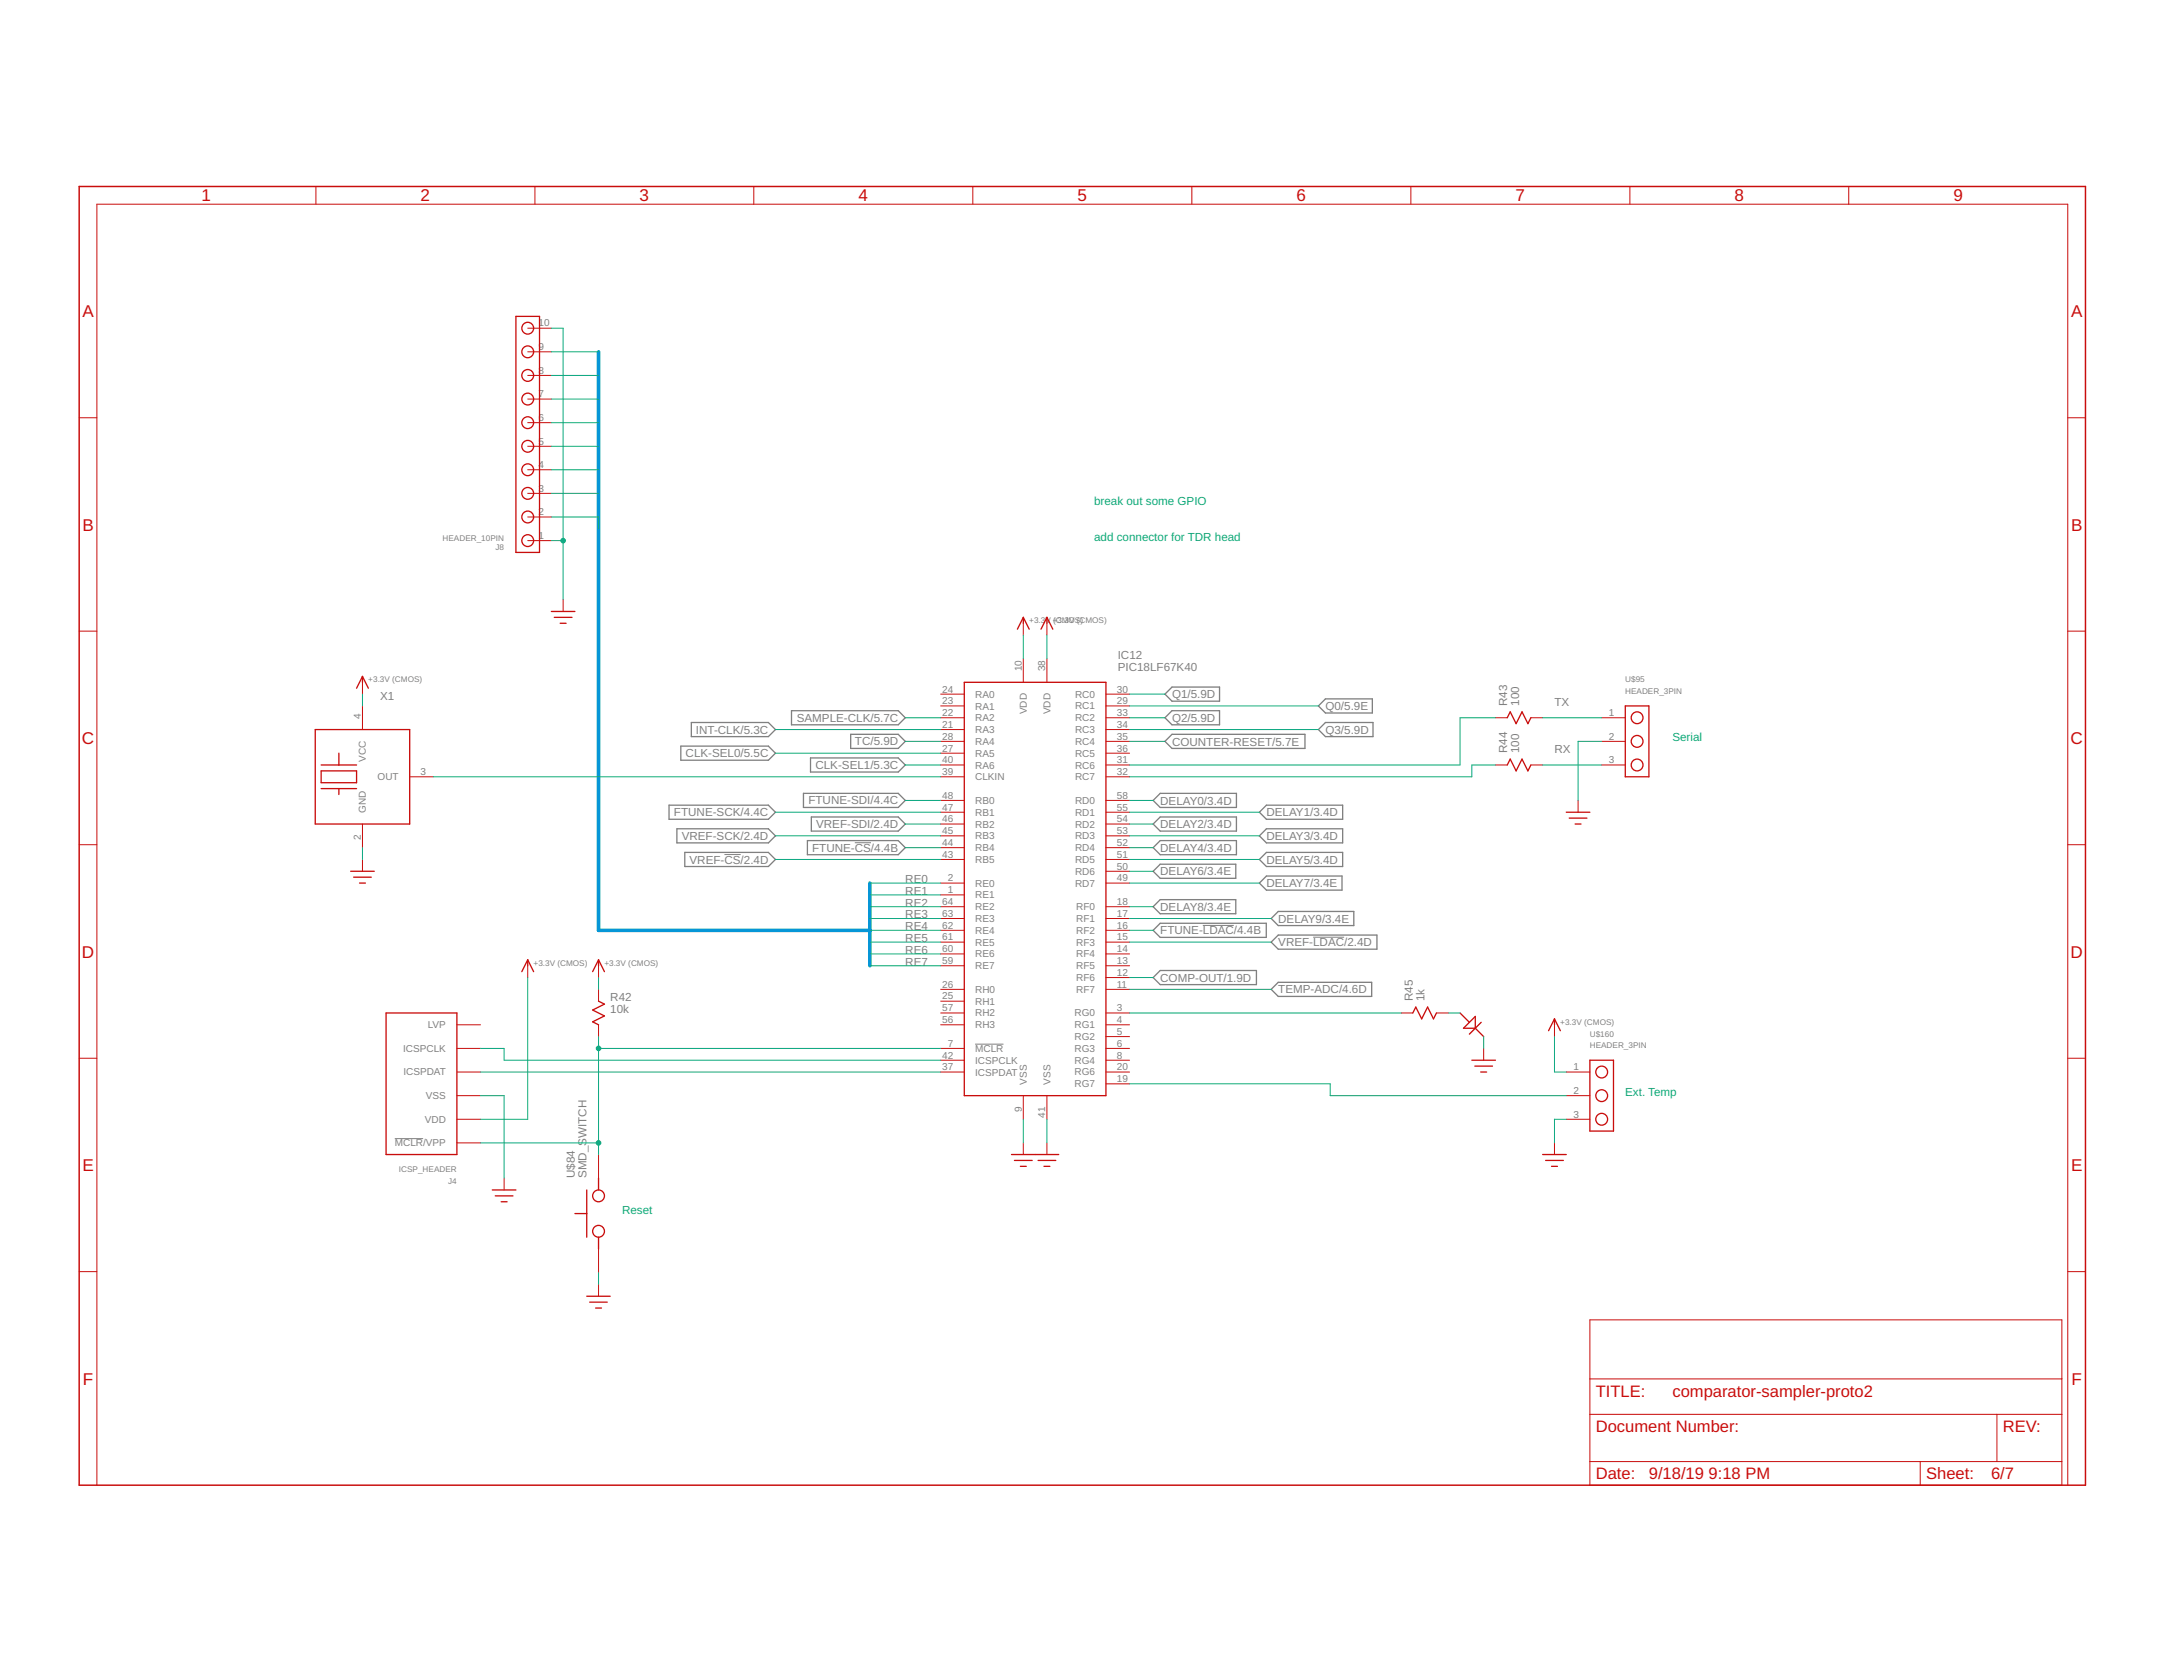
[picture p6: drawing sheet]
<svg xmlns="http://www.w3.org/2000/svg" width="279mm" height="216mm" viewBox="0 0 279 216" stroke-linecap="round" stroke-linejoin="round" font-family="sans-serif">
<path d="M93.5 110.3h2.1M110.4 108.8h2.1M155.3 119.4h4M125.9 134.7h3.7M169.5 120.9h4M51 146.9h3.6" fill="none" stroke="#808080" stroke-width=".13"/>
<g fill="none" stroke="#808080" stroke-width=".17">
<path d="M87.9 96.3h11.3l.9 .9-.9 .9h-11.3zM89.3 93.2h9.9l.9 .9-.9 1h-9.9zM102.2 91.7h13.8l.9 .9-.9 .9h-13.8zM104.6 97.8h11.4l.9 .9-.9 .9h-11.4zM109.8 94.8h6.2l.9 .9-.9 .9h-6.2zM150.4 95.7l.9-.9h17.2v1.8h-17.2zM150.4 92.6l.9-.9h6.2v1.8h-6.2zM150.4 89.6l.9-.9h6.2v1.8h-6.2zM170.2 94.1l.9-.9h6.2v1.9h-6.2zM170.2 91.1l.9-.9h6.1v1.8h-6.1zM86.4 103.9h12.8l.9 .9-.9 .9h-12.8zM87.4 107h11.8l.9 .9-.9 .9h-11.8z"/>
<path d="M88.4 110h10.8l.9 .9-.9 .9h-10.8zM103.7 102.4h12.3l.9 .9-.9 .9h-12.3zM104.2 108.5h11.8l.9 .9-.9 .9h-11.8zM104.8 105.4h11.2l.9 .9-.9 1h-11.2zM148.9 103.3l.9-.9h9.8v1.8h-9.8zM149.8 105.4h9.8v1.9h-9.8l-.9-1zM149.8 108.5h9.8v1.8h-9.8l-.9-.9zM149.8 111.5h9.8v1.8h-9.8l-.9-.9zM149.8 116.1h9.8v1.8h-9.8l-.9-.9zM162.6 107.9l.9-.9h9.9v1.8h-9.9zM162.6 110.9l.9-.9h9.9v1.8h-9.9zM162.6 114l.9-.9h9.8v1.8h-9.8z"/>
<path d="M163.5 103.9h9.9v1.8h-9.9l-.9-.9zM164.1 118.5l.9-.9h9.8v1.8h-9.8zM148.9 126.2l.9-1h12.4v1.9h-12.4zM148.9 120.1l.9-1h13.7v1.9h-13.7zM164.1 127.7l.9-.9h12.1v1.8h-12.1zM164.1 121.6l.9-.9h12.8v1.8h-12.8z"/>
</g>
<path d="M10.2 24.1h259.1v167.6h-259.1z" fill="none" stroke="#c90d0c" stroke-width=".19"/>
<g fill="none" stroke="#c90d0c" stroke-width=".13">
<path d="M40.8 24.1v2.3M69.1 24.1v2.3M97.3 24.1v2.3M125.6 24.1v2.3M153.9 24.1v2.3M182.2 24.1v2.3M210.4 24.1v2.3M238.7 24.1v2.3M10.2 53.9h2.3M68.1 57.6h3.1M68.1 54.5h3.1M68.1 51.5h3.1"/>
<path d="M68.1 48.5h3.1M68.1 45.4h3.1M68.1 42.4h3.1M267 53.9h2.3M68.1 60.6h3.1M68.1 63.7h3.1M68.1 66.7h3.1M68.1 69.8h3.1M72.7 77.4v1.5M10.2 81.4h2.3M46.8 88.1v1.5M46.8 91.1v3"/>
<path d="M121.5 91.1h3M121.5 92.6h3M121.5 94.1h3M121.5 95.7h3M121.5 97.2h3M121.5 98.7h3M121.5 89.6h3M132.1 80.4v1.6M132.1 85v3.1M135.2 80.4v1.6M135.2 85v3.1M142.8 91.1h3"/>
<path d="M142.8 92.6h3M142.8 94.1h3M142.8 95.7h3M142.8 97.2h3M142.8 98.7h3M142.8 89.6h3M193.1 92.6h1.5M193.1 98.7h1.5M197.7 92.6h1.5M197.7 98.7h1.5M206.8 92.6h3M206.8 95.7h3"/>
<path d="M206.8 98.7h3M267 81.4h2.3M10.2 109h2.3M46.8 106.3v3.1M46.8 110.9v1.5M52.9 100.2h3M121.5 100.2h3M121.5 103.3h3M121.5 104.8h3M121.5 106.3h3M121.5 107.9h3M121.5 109.4h3"/>
<path d="M121.5 110.9h3M121.5 114h3M121.5 115.5h3M121.5 117h3M121.5 118.5h3M142.8 100.2h3M142.8 103.3h3M142.8 104.8h3M142.8 106.3h3M142.8 107.9h3M142.8 109.4h3M142.8 110.9h3"/>
<path d="M142.8 112.4h3M142.8 114h3M142.8 117h3M142.8 118.5h3M203.8 103.3v1.5M267 109h2.3M10.2 136.6h2.3M59 138.3h3M59 132.2h3M59 135.3h3M68.1 124.6v1.6M77.3 124.6v1.6"/>
<path d="M77.3 127.7v1.5M77.3 132.2v1.6M121.5 136.8h3M121.5 138.3h3M121.5 120.1h3M121.5 121.6h3M121.5 123.1h3M121.5 124.6h3M121.5 127.7h3M121.5 130.7h3M121.5 132.2h3M121.5 135.3h3"/>
<path d="M121.5 129.2h3M142.8 136.8h3M142.8 138.3h3M142.8 120.1h3M142.8 121.6h3M142.8 123.1h3M142.8 124.6h3M142.8 126.2h3M142.8 127.7h3M142.8 130.7h3M142.8 133.8h3M142.8 132.2h3"/>
<path d="M142.8 135.3h3M142.8 139.9h3M180.9 130.7h1.5M185.5 130.7h1.5M191.6 135.3v1.5M200.7 132.2v1.6M202.2 138.3h3.1M267 136.6h2.3M59 147.5h3M59 144.4h3M59 141.4h3M65.1 152v1.6"/>
<path d="M77.3 149v3M132.1 141.4v3M132.1 147.5v1.5M135.2 141.4v3M135.2 147.5v1.5M200.7 147.5v1.5M202.2 144.4h3.1M202.2 141.4h3.1M10.2 164.1h2.3M77.3 161.2v3M77.3 165.8v1.5M205.3 170.3h60.9v21.4h-60.9z"/>
<path d="M205.3 177.9h60.9M267 164.1h2.3M12.5 191.7v-165.3h254.5v165.3M205.3 182.5h60.9M205.3 188.6h60.9M247.9 188.6v3.1M257.8 182.5v6.1"/>
</g>
<g fill="none" stroke="#c90d0c" stroke-width=".17">
<path d="M66.6 40.8h3.1v30.5h-3.1zM71.2 78.9h3M71.6 79.7h2.3M132.1 79.7v.7M132.1 79.7l-.7 1.5M132.1 79.7l.8 1.5M135.2 79.7v.7M135.2 79.7l-.8 1.5M135.2 79.7l.7 1.5M40.7 94.1h12.2v12.2h-12.2zM41.5 99.5h4.5v1.5h-4.5zM41.5 98.7h4.5"/>
<path d="M43.8 97.2v1.5M46.8 87.3v.8M46.8 87.3l-.8 1.5M46.8 87.3l.8 1.5M72.3 80.4h.8M124.5 88.1h18.3v53.3h-18.3zM194.6 92.6l.4-.7 .7 1.5 .8-1.5 .8 1.5 .4-.8M194.6 98.7l.4-.7 .7 1.5 .8-1.5 .8 1.5 .4-.8M209.8 91.1h3.1v9.1h-3.1zM41.5 101.8h4.5M43.8 101.8v.7M45.3 112.4h3"/>
<path d="M45.7 113.2h2.2M46.4 114h.8M202.2 104.8h3.1M202.6 105.6h2.3M203.4 106.3h.7M49.8 130.7h9.2v18.3h-9.2zM68.1 123.9v.7M68.1 123.9l-.7 1.5M68.1 123.9l.8 1.5M77.3 123.9v.7M77.3 129.2l.7 .4-1.5 .7 1.5 .8-1.5 .8 .8 .3M77.3 123.9l-.8 1.5"/>
<path d="M77.3 123.9l.7 1.5M182.4 130.7l.4-.7 .8 1.5 .7-1.5 .8 1.5 .4-.8M188.5 130.7l1.2 1.2M189 132.7l1.5-1.5v1.5zM190 136.8h3.1M190.4 137.6h2.3M190.5 132.7l1.1 1.1M191.2 138.3h.7M191.2 131.9l-1.5 1.6M200.7 131.5v.7M200.7 131.5l-.8 1.5M200.7 131.5l.8 1.5"/>
<path d="M205.3 136.8h3v9.2h-3zM63.6 153.6h3M63.9 154.3h2.3M64.7 155.1h.8M74.2 156.6h1.6M75.8 153.6v6.1M77.3 152v1.6M77.3 159.7v1.5M130.6 149h6.1M131 149.8h2.3M131.7 150.5h.8M134 149.8h2.3"/>
<path d="M134.8 150.5h.8M199.2 149h3M199.6 149.8h2.2M200.3 150.5h.8M75.8 167.3h3M76.1 168h2.3M76.9 168.8h.8"/>
<circle cx="68.1" cy="48.5" r=".76"/>
<circle cx="68.1" cy="54.5" r=".76"/>
<circle cx="68.1" cy="57.6" r=".76"/>
<circle cx="68.1" cy="51.5" r=".76"/>
<circle cx="68.1" cy="45.4" r=".76"/>
<circle cx="68.1" cy="42.4" r=".76"/>
<circle cx="68.1" cy="66.7" r=".76"/>
<circle cx="68.1" cy="69.8" r=".76"/>
<circle cx="68.1" cy="63.7" r=".76"/>
<circle cx="68.1" cy="60.6" r=".76"/>
<circle cx="211.4" cy="92.6" r=".76"/>
<circle cx="211.4" cy="98.7" r=".76"/>
<circle cx="211.4" cy="95.7" r=".76"/>
<circle cx="206.8" cy="138.3" r=".76"/>
<circle cx="77.3" cy="154.3" r=".76"/>
<circle cx="77.3" cy="158.9" r=".76"/>
<circle cx="206.8" cy="144.4" r=".76"/>
<circle cx="206.8" cy="141.4" r=".76"/>
</g>
<path d="M77.3 45.4v74.7h35M112.3 114v10.6" fill="none" stroke="#0696d7" stroke-width=".47"/>
<g fill="none" stroke="#0dab76" stroke-width=".13">
<path d="M71.2 42.4h1.5v35M71.2 45.4h6.1M71.2 48.5h6.1M71.2 51.5h6.1M71.2 54.5h6.1M71.2 57.6h6.1M71.2 66.7h6.1v1.5M71.2 69.8h1.5M71.2 60.6h6.1M71.2 63.7h6.1M46.8 89.6v1.5M100.1 94.1h21.4"/>
<path d="M100.1 97.2h21.4M116.9 95.7h4.6M116.9 92.6h4.6M116.9 98.7h4.6M132.1 82v3M135.2 82v3M145.8 95.7h4.6M145.8 92.6h4.6M145.8 94.1h24.4M145.8 89.6h4.6M145.8 91.1h24.4M193.1 98.7h-3.1v1.5h-44.2"/>
<path d="M193.1 92.6h-4.6v6.1h-42.7M199.2 92.6h7.6M199.2 98.7h7.6M206.8 95.7h-3v7.6M46.8 109.4v1.5M55.9 100.2h65.6M100.1 104.8h21.4M100.1 107.9h21.4M100.1 110.9h21.4M112.3 114h9.2M112.3 117h9.2M112.3 118.5h9.2"/>
<path d="M112.3 115.5h9.2M116.9 103.3h4.6M116.9 106.3h4.6M116.9 109.4h4.6M145.8 103.3h3.1M145.8 104.8h16.8M145.8 106.3h3.1M145.8 107.9h16.8M145.8 109.4h3.1M145.8 110.9h16.8M145.8 112.4h3.1M145.8 114h16.8"/>
<path d="M145.8 117h3.1M145.8 118.5h18.3M62 138.3h59.5M62 135.3h3.1v1.5h56.4M68.1 126.2v18.2h-6.1M77.3 126.2v1.5M77.3 133.8v15.2M77.3 135.3h44.2M112.3 120.1h9.2M112.3 121.6h9.2M112.3 123.1h9.2M112.3 124.6h9.2"/>
<path d="M145.8 139.9h25.9v1.5h30.5M145.8 130.7h35.1M145.8 127.7h18.3M145.8 120.1h3.1M145.8 121.6h18.3M145.8 126.2h3.1M187 130.7h1.5M191.6 133.8v1.5M200.7 133.8v4.5h1.5M62 141.4h3.1v10.6M62 147.5h15.3M132.1 144.4v3.1"/>
<path d="M135.2 144.4v3.1M202.2 144.4h-1.5v3.1M77.3 164.2v1.6"/>
</g>
<g fill="#0dab76" stroke="#0dab76" stroke-width=".13">
<circle cx="72.7" cy="69.8" r=".3"/>
<circle cx="77.3" cy="135.3" r=".3"/>
<circle cx="77.3" cy="147.5" r=".3"/>
</g>
<g font-size="2.2" fill="#c90d0c">
<text x="26" y="26">1</text>
<text x="54.3" y="26">2</text>
<text x="82.6" y="26">3</text>
<text x="110.9" y="26">4</text>
<text x="139.1" y="26">5</text>
<text x="167.4" y="26">6</text>
<text x="195.7" y="26">7</text>
<text x="224" y="26">8</text>
<text x="252.2" y="26">9</text>
<text x="10.6" y="40.9">A</text>
<text x="267.4" y="40.9">A</text>
<text x="10.6" y="68.5">B</text>
<text x="267.4" y="68.5">B</text>
<text x="10.6" y="96">C</text>
<text x="267.3" y="96">C</text>
<text x="10.6" y="123.6">D</text>
<text x="267.3" y="123.6">D</text>
<text x="10.6" y="151.1">E</text>
<text x="267.4" y="151.1">E</text>
<text x="10.7" y="178.7">F</text>
<text x="267.4" y="178.7">F</text>
</g>
<g font-size="2.1" fill="#c90d0c">
<text x="206" y="180.2">TITLE:</text>
<text x="206" y="184.8">Document Number:</text>
<text x="215.9" y="180.2">comparator-sampler-proto2</text>
<text x="258.6" y="184.8">REV:</text>
<text x="206" y="190.9">Date:</text>
<text x="212.9" y="190.9">9/18/19</text>
<text x="220.6" y="190.9">9:18 PM</text>
<text x="248.7" y="190.9">Sheet:</text>
<text x="257.1" y="190.9">6/7</text>
</g>
<g font-size="1.5" fill="#0dab76">
<text x="141.3" y="65.2">break out some GPIO</text>
<text x="141.3" y="69.8">add connector for TDR head</text>
<text x="215.9" y="95.7">Serial</text>
<text x="209.8" y="141.4">Ext. Temp</text>
<text x="80.3" y="156.6">Reset</text>
</g>
<g font-size="1.5" fill="#808080">
<text x="144.3" y="85">IC12</text>
<text x="144.3" y="86.5">PIC18LF67K40</text>
<text x="49.1" y="90.3">X1</text>
<text x="89.9" y="94.7">INT-CLK/5.3C</text>
<text x="102.9" y="93.2">SAMPLE-CLK/5.7C</text>
<text x="151.3" y="93.2">Q2/5.9D</text>
<text x="151.3" y="90.1">Q1/5.9D</text>
<text x="171.1" y="94.7">Q3/5.9D</text>
<text x="171.1" y="91.6">Q0/5.9E</text>
<text x="194.6" y="91.1" transform="rotate(-90 194.6 91.1)">R43</text>
<text x="196.1" y="91.1" transform="rotate(-90 196.1 91.1)">100</text>
<text x="200.7" y="91.1">TX</text>
<text x="88.5" y="97.7">CLK-SEL0/5.5C</text>
<text x="105.3" y="99.2">CLK-SEL1/5.3C</text>
<text x="110.4" y="96.2">TC/5.9D</text>
<text x="151.3" y="96.2">COUNTER-RESET/5.7E</text>
<text x="194.6" y="97.2" transform="rotate(-90 194.6 97.2)">R44</text>
<text x="196.1" y="97.2" transform="rotate(-90 196.1 97.2)">100</text>
<text x="200.7" y="97.2">RX</text>
<text x="87" y="105.3">FTUNE-SCK/4.4C</text>
<text x="104.4" y="103.8">FTUNE-SDI/4.4C</text>
<text x="105.4" y="106.9">VREF-SDI/2.4D</text>
<text x="149.8" y="103.8">DELAY0/3.4D</text>
<text x="149.8" y="106.9">DELAY2/3.4D</text>
<text x="163.5" y="105.4">DELAY1/3.4D</text>
<text x="88" y="108.4">VREF-SCK/2.4D</text>
<text x="89" y="111.4">VREF-CS/2.4D</text>
<text x="104.9" y="109.9">FTUNE-CS/4.4B</text>
<text x="116.9" y="114">RE0</text>
<text x="149.8" y="109.9">DELAY4/3.4D</text>
<text x="149.8" y="113">DELAY6/3.4E</text>
<text x="163.5" y="108.4">DELAY3/3.4D</text>
<text x="163.5" y="111.4">DELAY5/3.4D</text>
<text x="116.9" y="115.5">RE1</text>
<text x="116.9" y="117">RE2</text>
<text x="116.9" y="118.5">RE3</text>
<text x="149.8" y="117.5">DELAY8/3.4E</text>
<text x="163.5" y="114.5">DELAY7/3.4E</text>
<text x="165" y="119.1">DELAY9/3.4E</text>
<text x="116.9" y="120.1">RE4</text>
<text x="116.9" y="121.6">RE5</text>
<text x="116.9" y="123.1">RE6</text>
<text x="116.9" y="124.6">RE7</text>
<text x="149.8" y="120.6">FTUNE-LDAC/4.4B</text>
<text x="165" y="122.1">VREF-LDAC/2.4D</text>
<text x="78.8" y="130.7">10k</text>
<text x="78.8" y="129.2">R42</text>
<text x="149.8" y="126.7">COMP-OUT/1.9D</text>
<text x="165" y="128.2">TEMP-ADC/4.6D</text>
<text x="182.4" y="129.2" transform="rotate(-90 182.4 129.2)">R45</text>
<text x="183.9" y="129.2" transform="rotate(-90 183.9 129.2)">1k</text>
<text x="74.2" y="152" transform="rotate(-90 74.2 152)">U$84</text>
<text x="75.7" y="152" transform="rotate(-90 75.7 152)">SMD_SWITCH</text>
</g>
<g font-size="1.3" fill="#808080">
<text x="69.5" y="45.2">9</text>
<text x="69.5" y="42.1">10</text>
<text x="69.5" y="51.3">7</text>
<text x="69.5" y="48.2">8</text>
<text x="69.5" y="57.4">5</text>
<text x="69.5" y="54.3">6</text>
<text x="69.5" y="60.4">4</text>
<text x="69.5" y="63.5">3</text>
<text x="69.5" y="66.5">2</text>
<text x="69.5" y="69.6">1</text>
<text x="121.7" y="89.4">24</text>
<text x="131.9" y="86.7" transform="rotate(-90 131.9 86.7)">10</text>
<text x="135" y="86.7" transform="rotate(-90 135 86.7)">38</text>
<text x="144.2" y="89.4">30</text>
<text x="46.6" y="92.7" transform="rotate(-90 46.6 92.7)">4</text>
<text x="121.7" y="90.9">23</text>
<text x="121.7" y="92.4">22</text>
<text x="121.7" y="93.9">21</text>
<text x="121.7" y="95.5">28</text>
<text x="125.9" y="91.6">RA1</text>
<text x="125.9" y="93.1">RA2</text>
<text x="125.9" y="94.6">RA3</text>
<text x="125.9" y="90">RA0</text>
<text x="132.6" y="92.2" transform="rotate(-90 132.6 92.2)">VDD</text>
<text x="135.6" y="92.2" transform="rotate(-90 135.6 92.2)">VDD</text>
<text x="138.8" y="90">RC0</text>
<text x="138.8" y="91.6">RC1</text>
<text x="138.8" y="93.1">RC2</text>
<text x="138.8" y="94.6">RC3</text>
<text x="144.2" y="90.9">29</text>
<text x="144.2" y="92.4">33</text>
<text x="144.2" y="93.9">34</text>
<text x="144.2" y="95.5">35</text>
<text x="207.7" y="95.5">2</text>
<text x="207.7" y="92.4">1</text>
<text x="47.2" y="98.3" transform="rotate(-90 47.2 98.3)">VCC</text>
<text x="48.8" y="100.7">OUT</text>
<text x="54.3" y="100">3</text>
<text x="121.7" y="97">27</text>
<text x="121.7" y="98.5">40</text>
<text x="121.7" y="100">39</text>
<text x="125.9" y="96.1">RA4</text>
<text x="125.9" y="97.7">RA5</text>
<text x="125.9" y="99.2">RA6</text>
<text x="125.9" y="100.7">CLKIN</text>
<text x="138.8" y="96.1">RC4</text>
<text x="138.8" y="97.7">RC5</text>
<text x="138.8" y="99.2">RC6</text>
<text x="138.8" y="100.7">RC7</text>
<text x="144.2" y="97">36</text>
<text x="144.2" y="98.5">31</text>
<text x="144.2" y="100">32</text>
<text x="207.7" y="98.5">3</text>
<text x="47.3" y="104.9" transform="rotate(-90 47.3 104.9)">GND</text>
<text x="121.7" y="103.1">48</text>
<text x="121.7" y="104.6">47</text>
<text x="121.7" y="106.1">46</text>
<text x="121.7" y="107.7">45</text>
<text x="125.9" y="103.8">RB0</text>
<text x="125.9" y="105.3">RB1</text>
<text x="125.9" y="106.8">RB2</text>
<text x="138.8" y="103.7">RD0</text>
<text x="138.8" y="105.3">RD1</text>
<text x="138.8" y="106.8">RD2</text>
<text x="144.2" y="103.1">58</text>
<text x="144.2" y="104.6">55</text>
<text x="144.2" y="106.1">54</text>
<text x="144.2" y="107.7">53</text>
<text x="46.6" y="108.5" transform="rotate(-90 46.6 108.5)">2</text>
<text x="121.7" y="109.2">44</text>
<text x="121.7" y="110.7">43</text>
<text x="122.4" y="113.7">2</text>
<text x="125.9" y="108.3">RB3</text>
<text x="125.9" y="109.8">RB4</text>
<text x="125.9" y="111.4">RB5</text>
<text x="138.8" y="108.3">RD3</text>
<text x="138.8" y="109.8">RD4</text>
<text x="138.8" y="111.4">RD5</text>
<text x="138.8" y="112.9">RD6</text>
<text x="144.2" y="109.2">52</text>
<text x="144.2" y="110.7">51</text>
<text x="144.2" y="112.2">50</text>
<text x="144.2" y="113.7">49</text>
<text x="121.7" y="116.8">64</text>
<text x="121.7" y="118.3">63</text>
<text x="121.7" y="119.8">62</text>
<text x="122.4" y="115.3">1</text>
<text x="125.9" y="114.4">RE0</text>
<text x="125.9" y="115.9">RE1</text>
<text x="125.9" y="117.5">RE2</text>
<text x="125.9" y="119">RE3</text>
<text x="138.8" y="114.4">RD7</text>
<text x="139" y="117.5">RF0</text>
<text x="139" y="119">RF1</text>
<text x="144.2" y="116.8">18</text>
<text x="144.2" y="118.3">17</text>
<text x="144.2" y="119.8">16</text>
<text x="121.7" y="121.4">61</text>
<text x="121.7" y="122.9">60</text>
<text x="121.7" y="124.4">59</text>
<text x="125.9" y="120.5">RE4</text>
<text x="125.9" y="122">RE5</text>
<text x="125.9" y="123.6">RE6</text>
<text x="125.9" y="125.1">RE7</text>
<text x="139" y="120.5">RF2</text>
<text x="139" y="122">RF3</text>
<text x="139" y="123.6">RF4</text>
<text x="139" y="125.1">RF5</text>
<text x="144.2" y="121.4">15</text>
<text x="144.2" y="122.9">14</text>
<text x="144.2" y="124.4">13</text>
<text x="144.2" y="125.9">12</text>
<text x="121.7" y="127.5">26</text>
<text x="121.7" y="129">25</text>
<text x="121.7" y="130.5">57</text>
<text x="125.9" y="128.1">RH0</text>
<text x="125.9" y="129.7">RH1</text>
<text x="125.9" y="131.2">RH2</text>
<text x="138.7" y="131.2">RG0</text>
<text x="139" y="126.6">RF6</text>
<text x="139" y="128.1">RF7</text>
<text x="144.2" y="127.5">11</text>
<text x="144.2" y="130.5">3</text>
<text x="52.1" y="135.7">ICSPCLK</text>
<text x="55.2" y="132.7">LVP</text>
<text x="121.7" y="136.6">42</text>
<text x="121.7" y="132">56</text>
<text x="122.4" y="135.1">7</text>
<text x="125.9" y="137.3">ICSPCLK</text>
<text x="125.9" y="135.7">MCLR</text>
<text x="125.9" y="132.7">RH3</text>
<text x="138.7" y="134.2">RG2</text>
<text x="138.7" y="132.7">RG1</text>
<text x="138.7" y="135.7">RG3</text>
<text x="138.7" y="137.3">RG4</text>
<text x="144.2" y="133.6">5</text>
<text x="144.2" y="132">4</text>
<text x="144.2" y="135.1">6</text>
<text x="144.2" y="136.6">8</text>
<text x="52.1" y="138.8">ICSPDAT</text>
<text x="55" y="141.8">VSS</text>
<text x="121.7" y="138.1">37</text>
<text x="125.9" y="138.8">ICSPDAT</text>
<text x="131.9" y="143.5" transform="rotate(-90 131.9 143.5)">9</text>
<text x="132.6" y="140" transform="rotate(-90 132.6 140)">VSS</text>
<text x="135.6" y="140" transform="rotate(-90 135.6 140)">VSS</text>
<text x="138.7" y="138.8">RG6</text>
<text x="138.7" y="140.3">RG7</text>
<text x="144.2" y="138.1">20</text>
<text x="144.2" y="139.6">19</text>
<text x="203.1" y="141.2">2</text>
<text x="203.1" y="138.1">1</text>
<text x="51" y="147.9">MCLR/VPP</text>
<text x="54.9" y="144.9">VDD</text>
<text x="135" y="144.2" transform="rotate(-90 135 144.2)">41</text>
<text x="203.1" y="144.2">3</text>
</g>
<g font-size="1.1" fill="#808080">
<text x="57.1" y="69.8">HEADER_10PIN</text>
<text x="64" y="70.9">J8</text>
<text x="132.9" y="80.4">+3.3V +3.3V (CMOS)</text>
<text x="136" y="80.4">(CMOS)</text>
<text x="47.6" y="88.1">+3.3V (CMOS)</text>
<text x="209.8" y="89.6">HEADER_3PIN</text>
<text x="209.8" y="88.1">U$95</text>
<text x="68.9" y="124.6">+3.3V (CMOS)</text>
<text x="78" y="124.6">+3.3V (CMOS)</text>
<text x="201.5" y="132.2">+3.3V (CMOS)</text>
<text x="205.3" y="135.3">HEADER_3PIN</text>
<text x="205.3" y="133.8">U$160</text>
<text x="51.5" y="151.3">ICSP_HEADER</text>
<text x="57.9" y="152.8">J4</text>
</g>
</svg>
